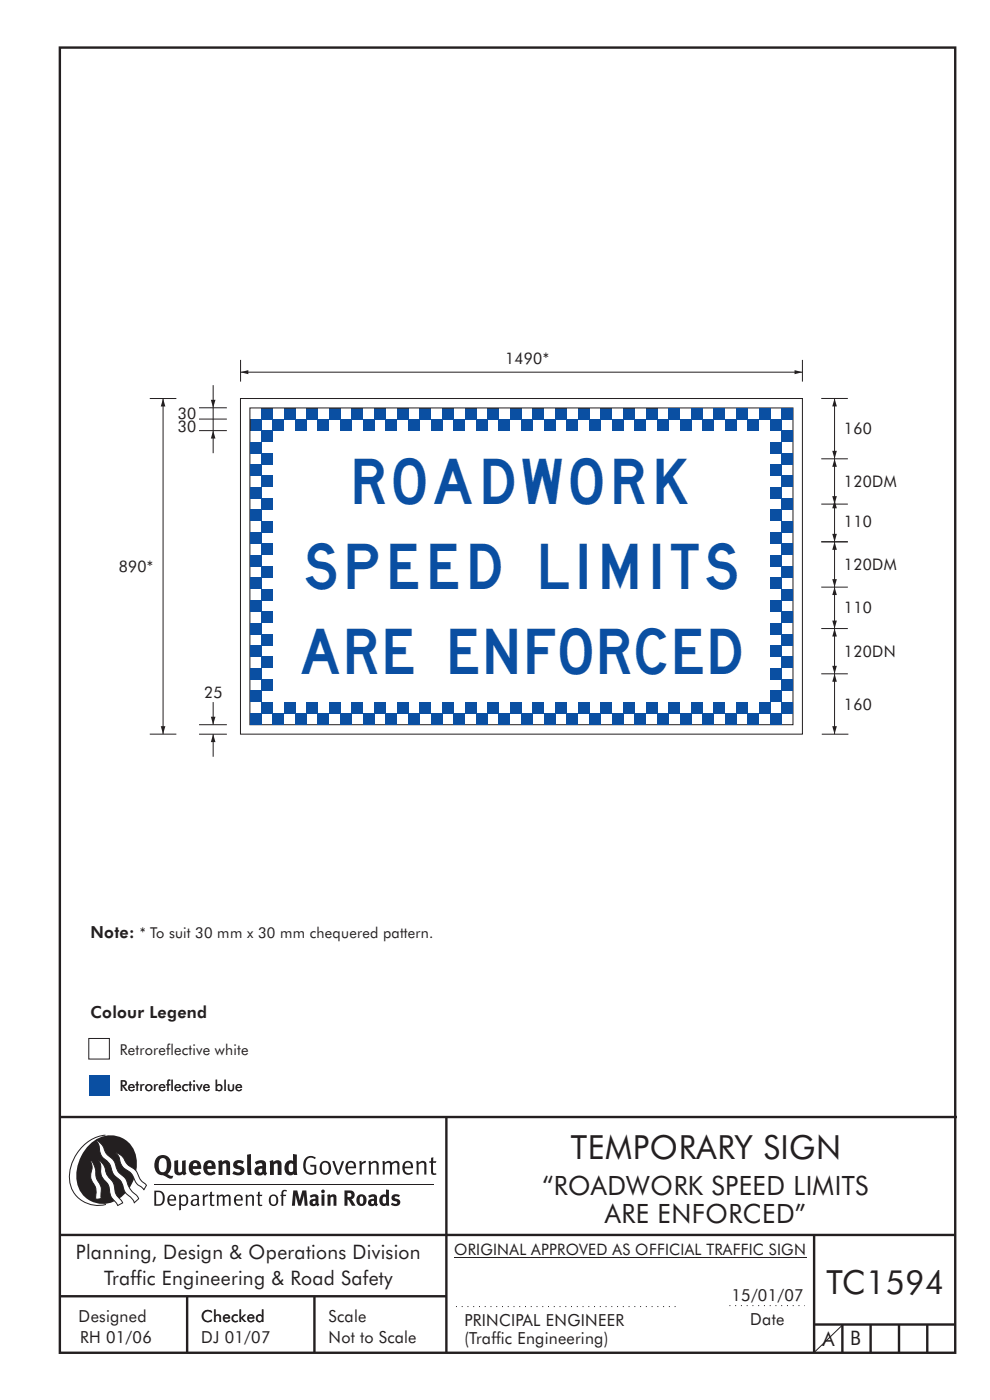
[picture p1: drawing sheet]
<svg xmlns="http://www.w3.org/2000/svg" width="210mm" height="297mm" viewBox="0 0 210 297" stroke-linecap="round" stroke-linejoin="round" font-family="sans-serif">
<g fill="#231f20">
<path d="M64.9 245.6a1.61 1.61 0 0 1 2.1 0l-.2 .3a1.17 1.17 0 0 0-1.4-.2 1.17 1.17 0 0 0-.6 1.3 1.42 1.42 0 0 0 1.2 1.8l.7-.1v-1.2h-.8l-.1-.4h1.3v1.8a1.82 1.82 0 0 1-2.2 0 1.82 1.82 0 0 1-.6-2.1l.2-.7z" fill-rule="evenodd"/>
<path d="M68.2 246.5a1.77 1.77 0 0 0 .4 2.7 1.39 1.39 0 0 0 1.4-.5 1.39 1.39 0 0 0 .2-1.5 1.19 1.19 0 0 0-2-.7zM68.5 246.8a.83 .83 0 0 1 1 .1 .83 .83 0 0 1 .2 .9 .75 .75 0 0 1-.6 1.1 .75 .75 0 0 1-.8-.9v-.9z" fill-rule="evenodd"/>
<path d="M70.5 246.3h.4l.8 2.4 .8-2.4h.5l-1.1 2.9h-.4z" fill-rule="evenodd"/>
<path d="M73.6 246.7a1.74 1.74 0 0 0 .5 2.5l.9-.1 .5-.2-.2-.3a.89 .89 0 0 1-1.1 .2 .89 .89 0 0 1-.4-1h1.7a1.15 1.15 0 0 0-.4-1.4 1.15 1.15 0 0 0-1.5 .3zM74 246.8a.67 .67 0 0 1 .8-.1 .67 .67 0 0 1 .3 .8h-1.3z" fill-rule="evenodd"/>
<path d="M76.2 246.4l.4-.1 .1 .4 .5-.4h.5l-.2 .5a.61 .61 0 0 0-.8 .6v1.8h-.4z" fill-rule="evenodd"/>
<path d="M78.1 246.4l.5-.1 .1 .4a.89 .89 0 0 1 .9-.4 .89 .89 0 0 1 .7 .7v2.2h-.4v-2.2l-.1-.2-.3-.1-.8 .3v2.2h-.4z" fill-rule="evenodd"/>
<path d="M81.1 246.4l.4-.1 .1 .4a.83 .83 0 0 1 .8-.4 .83 .83 0 0 1 .7 .4 .86 .86 0 0 1 .9-.4 .86 .86 0 0 1 .7 .7v2.2h-.4l-.1-2.4a.5 .5 0 0 0-.8 .1l-.2 .2v2.1h-.5v-2.3l-.4-.2-.7 .3v2.2h-.4z" fill-rule="evenodd"/>
<path d="M85.7 246.7a1.74 1.74 0 0 0 .5 2.5l.9-.1 .5-.2-.2-.3a.89 .89 0 0 1-1.1 .2 .89 .89 0 0 1-.4-1h1.7a1.15 1.15 0 0 0-.5-1.4 1.15 1.15 0 0 0-1.4 .3zM86 246.8a.67 .67 0 0 1 .9-.1 .67 .67 0 0 1 .3 .8h-1.3z" fill-rule="evenodd"/>
<path d="M88.3 246.4l.4-.1 .1 .4a.89 .89 0 0 1 .9-.4 .89 .89 0 0 1 .7 .7v2.2h-.4v-2.2l-.1-.2-.3-.1-.8 .3v2.2h-.4z" fill-rule="evenodd"/>
<path d="M91.5 245.6l.4-.1v.8h.7l-.2 .4h-.5v2.1l.1 .1h.5l.1 .3a.71 .71 0 0 1-1.2-.6v-1.9h-.3v-.4h.3z" fill-rule="evenodd"/>
<path d="M37 246.3l.8-.2v2a.46 .46 0 0 0 .2 .6 .46 .46 0 0 0 .6-.2v-2.2l.8-.2v2.4l.2 .5-.6 .3-.2-.3a1.03 1.03 0 0 1-1.2 .3 1.03 1.03 0 0 1-.6-1.1z" fill-rule="evenodd"/>
<path d="M40.4 246.5a1.64 1.64 0 0 0 0 2.3 1.64 1.64 0 0 0 2.3 .1l-.4-.4a.78 .78 0 0 1-.9 .2 .78 .78 0 0 1-.5-.7h1.8a1.37 1.37 0 0 0-.6-1.7 1.37 1.37 0 0 0-1.7 .2zM41 246.9a.48 .48 0 0 1 .7-.1 .48 .48 0 0 1 .2 .6h-1z" fill-rule="evenodd"/>
<path d="M43.5 246.5a1.65 1.65 0 0 0-.2 2 1.65 1.65 0 0 0 1.9 .7l.5-.3-.3-.4a.78 .78 0 0 1-.9 .3 .78 .78 0 0 1-.5-.8h1.8a1.37 1.37 0 0 0-.6-1.7 1.37 1.37 0 0 0-1.7 .2zM44.1 246.9a.48 .48 0 0 1 .6-.1 .48 .48 0 0 1 .2 .6h-.9z" fill-rule="evenodd"/>
<path d="M46.3 246.3l.7-.2 .1 .4a.95 .95 0 0 1 1-.3 .95 .95 0 0 1 .7 .8v2.3h-.8v-2.3l-.3-.2-.5 .3v2.2h-.8z" fill-rule="evenodd"/>
<path d="M49.7 246.5a1.73 1.73 0 0 1 2-.1l-.2 .5-.6-.2a.42 .42 0 0 0-.6 .3l.2 .2a1.23 1.23 0 0 1 1.4 1.1 1.47 1.47 0 0 1-2.3 .9l-.3-.2 .3-.6 .7 .3a.47 .47 0 0 0 .7-.3 .87 .87 0 0 0-1-.5l-.4-.2-.1-.4z" fill-rule="evenodd"/>
<path d="M54.1 246.5l.3 .6 .3-.2a.62 .62 0 0 1 .9 .1v.4a1.21 1.21 0 0 0-1.3 .3 1.21 1.21 0 0 0-.2 1.3 1.19 1.19 0 0 0 1.7 0l.5 .4 .4-.5-.3-.3v-1.4a.96 .96 0 0 0-1.3-1.1zM55 248l.6-.1v.7a.43 .43 0 0 1-.6 .1 .43 .43 0 0 1 0-.7z" fill-rule="evenodd"/>
<path d="M57.2 246.3l.7-.2 .1 .4a.95 .95 0 0 1 1-.3 .95 .95 0 0 1 .7 .8v2.3h-.8v-2.3l-.3-.2-.5 .3v2.2h-.8z" fill-rule="evenodd"/>
<path d="M62.2 244.8v1.5a1.29 1.29 0 0 0-1.4 .2 1.29 1.29 0 0 0-.5 1.3 1.24 1.24 0 0 0 .5 1.3 1.24 1.24 0 0 0 1.5 0l.1 .2h.7l-.1-4.4zM61.5 246.9l.4-.1 .3 .2v1.5l-.3 .1a.48 .48 0 0 1-.6-.4 1.52 1.52 0 0 1 .2-1.3z" fill-rule="evenodd"/>
<path d="M52.4 245l.8-.2 .2 4.5h-.8l-.1-.2z" fill-rule="evenodd"/>
</g>
<path d="M22.4 240.8a9 9 0 0 0-7.4 10.9 6.2 6.2 0 0 0 7.5 3.8M32.7 251.4h59.4" fill="none" stroke="#231f20" stroke-width=".21"/>
<path d="M19.1 242.7a5.7 5.7 0 0 1 6.5-1.4 5.7 5.7 0 0 1 3.4 5.7 8.6 8.6 0 0 1-6.2 8.3 5.7 5.7 0 0 1-6.5-7 9.9 9.9 0 0 1 2.8-5.6z" fill-rule="evenodd" fill="#231f20"/>
<path d="M24.4 244.5a3.1 3.1 0 0 1 2.3 2.2l.8 .7a3.2 3.2 0 0 1 2 2.4l.4 .6 1.2 1.1-.6 .9-.2-.3a3.5 3.5 0 0 1-1.9-2.1 3.8 3.8 0 0 0-2.1-2.2 3.5 3.5 0 0 1-1-2.2zM20.4 241.9a3.4 3.4 0 0 1 1.9 2.4l.7 .9a3.3 3.3 0 0 1 1.7 2.6 4.4 4.4 0 0 0 1.7 2l.3 .3a6.1 6.1 0 0 0 2.5 3.7l.2 .5-.9 .9a6.1 6.1 0 0 0-1.9-2.3l-.4-.7a3.6 3.6 0 0 0-1.9-2.8l-.6-1a3.6 3.6 0 0 0-1.9-2.8 3.7 3.7 0 0 1-.8-2.4zM21 246.1a3.4 3.4 0 0 1 1.5 2.7l.6 1a3.8 3.8 0 0 1 1.4 3.1l.3 .7 1.2 1.6-1 .5-.5-.7a3.2 3.2 0 0 1-1.3-2.8 4.3 4.3 0 0 0-1.4-2.2 4.7 4.7 0 0 1-.5-3zM19.2 246.1a5.1 5.1 0 0 1 1.2 3.7l.3 .7a3.1 3.1 0 0 1 .7 2.9l.1 .9-1.1 .2-.1-.8a3.5 3.5 0 0 0-.9-3.3 3.6 3.6 0 0 1 .1-2.5z" fill-rule="evenodd" fill="#fff" stroke="#231f20" stroke-width=".21"/>
<g fill="#231f20">
<path d="M33.4 245.5a2.51 2.51 0 0 0 .4 3.7l.8 .1a2.78 2.78 0 0 0 2 .7l.2-.6h-.6l-.7-.3a2.56 2.56 0 0 0 0-3.8 1.83 1.83 0 0 0-2.1 .2zM34 245.8a.87 .87 0 0 1 1 .1 .87 .87 0 0 1 .4 .9v.4a1.17 1.17 0 0 1-.9 1.5l-.3-.1a2.38 2.38 0 0 1-.2-2.8z" fill-rule="evenodd"/>
<path d="M33.1 252.9v2.6a1.12 1.12 0 0 0 1.2-.3 1.12 1.12 0 0 0 .2-1.2l-.1-.5-.3-.5zM32.7 252.6h1.1a1.67 1.67 0 0 1 1.2 1.6 1.67 1.67 0 0 1-1.3 1.6h-1zM36.1 253.9l-.2 .5h1.1a.55 .55 0 0 0-.3-.6 .55 .55 0 0 0-.6 .1zM35.8 253.7a.95 .95 0 0 1 1.2-.1 .95 .95 0 0 1 .4 1.1h-1.5a.72 .72 0 0 0 .4 .8 .72 .72 0 0 0 .9-.2l.1 .3a1.15 1.15 0 0 1-1.5 0 1.15 1.15 0 0 1-.2-1.5zM38.4 254.1v1.1a.7 .7 0 0 0 .9 .2 .7 .7 0 0 0 .2-.9 .61 .61 0 0 0-.4-.7 .61 .61 0 0 0-.7 .3zM38 253.5l.3-.1 .1 .4a.95 .95 0 0 1 1.2-.2 .95 .95 0 0 1 .3 1.2 .92 .92 0 0 1-.5 .9 .92 .92 0 0 1-1-.1v1.1l-.4 .1zM40.9 254.8a.5 .5 0 0 0 .2 .8 .5 .5 0 0 0 .7-.4v-.6zM40.5 253.7a1 1 0 0 1 1.7 .3v1.4l.2 .2-.2 .3-.3-.4a.78 .78 0 0 1-1.4 0 .78 .78 0 0 1 .8-1.1h.5a.58 .58 0 0 0-.3-.7 .58 .58 0 0 0-.7 .2zM43 253.5l.3-.1 .1 .4 .3-.3 .5-.1-.2 .4a.52 .52 0 0 0-.6 .5v1.5h-.4zM44.6 252.9l.4-.1-.1 .7h.6l-.1 .2h-.5v1.5a.35 .35 0 0 0 .6 .3v.3a.57 .57 0 0 1-.6 .1 .57 .57 0 0 1-.3-.6v-1.6h-.3v-.2h.3zM45.9 253.5l.4-.1 .1 .4 .2-.2a.64 .64 0 0 1 1 .2 .7 .7 0 0 1 .8-.4 .7 .7 0 0 1 .5 .6v1.8h-.4v-1.7l-.2-.4-.7 .4v1.7h-.3v-1.7a.38 .38 0 0 0-.3-.4 .38 .38 0 0 0-.5 .2l-.1 .2v1.7h-.4zM50.2 253.9l-.2 .5h1.1a.55 .55 0 0 0-.2-.6 .55 .55 0 0 0-.7 .1zM49.9 253.7a.95 .95 0 0 1 1.2-.1 .95 .95 0 0 1 .4 1.1h-1.5a.72 .72 0 0 0 .4 .8 .72 .72 0 0 0 .9-.2l.1 .3a1.15 1.15 0 0 1-1.5 0 1.15 1.15 0 0 1-.2-1.5zM52.1 253.5l.3-.1 .1 .4a.72 .72 0 0 1 .8-.4 .72 .72 0 0 1 .6 .6v1.8h-.4v-1.6a.45 .45 0 0 0-.3-.5 .45 .45 0 0 0-.5 .2l-.2 .2v1.7h-.3zM54.7 252.9l.4-.1v.7h.6l-.1 .2h-.5v1.5a.35 .35 0 0 0 .5 .3v.3a.57 .57 0 0 1-.6 .1 .57 .57 0 0 1-.3-.6v-1.6h-.3v-.2h.3zM57.6 253.8l-.2 .8a.65 .65 0 0 0 .3 .8 .65 .65 0 0 0 .8-.2l.1-.1a.93 .93 0 0 0-.7-1.4zM57.3 253.7a1.12 1.12 0 0 1 1.4 0 1.12 1.12 0 0 1 .2 1.5 1.01 1.01 0 0 1-1.2 .6 1.01 1.01 0 0 1-.7-1.2zM59.9 252.6l.5-.2 .5 .1-.2 .3-.3-.1-.3 .2v.6h.6l-.1 .2h-.5v2.1h-.4v-2.1h-.2v-.2h.2zM62.2 252.5l-.3 3.3h.7l.1-2.3 .6 2.3h.5l.7-2.3 .1 2.3h.7l-.3-3.3h-.9l-.5 2.2-.5-2.2zM65.7 253.7l.3 .4a.51 .51 0 0 1 .5-.3 .51 .51 0 0 1 .4 .4v.1a.88 .88 0 0 0-1.1 .3 .88 .88 0 0 0 .2 1.2 .9 .9 0 0 0 1.1-.2l.3 .3 .4-.4-.3-.3v-1a.87 .87 0 0 0-.4-.9 .87 .87 0 0 0-1 .2zM66.4 254.8l.5-.1v.6l-.1 .1h-.3l-.2-.2zM68.2 253.4v2.4h.6v-2.5zM68.1 252.7a.4 .4 0 0 0 .8 0 .4 .4 0 0 0-.8 0zM69.4 253.5l.1 2.3h.6v-1.7a.33 .33 0 0 1 .4-.2 .33 .33 0 0 1 .2 .3v1.6h.7v-1.8a.75 .75 0 0 0-.6-.6 .75 .75 0 0 0-.8 .2v-.3zM73.1 252.5v3.3h.6v-1.4l.3 .3 .7 1.1h.7l-.9-1.4a.94 .94 0 0 0 .7-1 .94 .94 0 0 0-.9-.9zM73.7 253.1a.51 .51 0 0 1 .7 .1 .51 .51 0 0 1-.1 .7h-.6zM75.9 253.7a1.19 1.19 0 0 0-.1 1.7 1.19 1.19 0 0 0 1.7 0 1.19 1.19 0 0 0 0-1.6 1.19 1.19 0 0 0-1.6-.1zM76.5 253.9l.2-.1a.99 .99 0 0 1 0 1.6 1.06 1.06 0 0 1-.2-1.5zM78.1 253.7l.3 .4a.51 .51 0 0 1 .5-.3 .51 .51 0 0 1 .4 .4v.1a.88 .88 0 0 0-1.1 .3 .88 .88 0 0 0 .2 1.2 .9 .9 0 0 0 1.1-.2l.3 .3 .4-.4-.2-.3v-1a.87 .87 0 0 0-.5-.9 .87 .87 0 0 0-1 .2zM78.9 254.8l.4-.1v.6l-.1 .1h-.3l-.2-.2zM81.9 252.3v1.2a1.2 1.2 0 0 0-1.4 .6 1.2 1.2 0 0 0 .2 1.4l.5 .3 .8-.1v.1h.6l-.1-3.4zM81.4 253.9l.5 .1-.1 1.2a.46 .46 0 0 1-.5 0 .46 .46 0 0 1-.2-.6zM83.3 253.5a.79 .79 0 0 0-.2 1 .79 .79 0 0 0 1 .4 .33 .33 0 0 1 0 .5 .33 .33 0 0 1-.5-.1l-.5-.2-.2 .5a1.15 1.15 0 0 0 1.2 .3 1.15 1.15 0 0 0 .8-1 1.49 1.49 0 0 0-1.2-.8 .4 .4 0 0 1 .3-.3 .4 .4 0 0 1 .4 .1l.2 .1 .2-.4a1.47 1.47 0 0 0-1.5-.1z" fill-rule="evenodd"/>
</g>
<g fill="none" stroke="#231f20" stroke-width=".51">
<path d="M12.7 10.1h189.9v276.9h-189.9zM12.7 237h190.3M94.7 236.9v50.1M12.7 262h190M12.7 275h82M39.7 275v12M66.7 275v12M172.7 262v25M172.7 281h30M178.7 281v6M184.7 281v6M190.7 281v6"/>
<path d="M196.7 281v6"/>
</g>
<path d="M96.3 266.7h74.7" fill="none" stroke="#231f20" stroke-width=".21"/>
<path d="M96.7 277.2h47.3M154.7 277h16" fill="none" stroke="#231f20" stroke-width=".21" stroke-dasharray=".2 1" stroke-linecap="butt"/>
<path d="M18.8 220.3h4.4v4.4h-4.4z" fill-rule="evenodd" fill="#fff" stroke="#231f20" stroke-width=".21"/>
<path d="M18.8 228.2h4.4v4.3h-4.4z" fill-rule="evenodd" fill="#0a4fa2"/>
<path d="M42.2 155.8h5.9M42.2 153.7h5.9M45.2 148.9v4.8M174.3 155.8h5.7M178.7 281.1l-6 5.8" fill="none" stroke="#231f20" stroke-width=".21"/>
<path d="M44.7 152.1h1l-.5 1.6z" fill="#231f20"/>
<path d="M45.2 155.7v4.8" fill="none" stroke="#231f20" stroke-width=".21"/>
<path d="M45.2 155.7l.5 1.7h-1z" fill="#231f20"/>
<path d="M42.2 91.4h5.9M42.2 86.5h5.9M45.2 81.7v4.8" fill="none" stroke="#231f20" stroke-width=".21"/>
<path d="M44.7 84.8h1l-.5 1.7z" fill="#231f20"/>
<path d="M45.2 91.3v4.8" fill="none" stroke="#231f20" stroke-width=".21"/>
<path d="M45.2 91.3l.5 1.7h-1z" fill="#231f20"/>
<path d="M34.6 84.5v71.2M42.2 88.9h5.9M45.2 86.5v4.8" fill="none" stroke="#231f20" stroke-width=".21"/>
<g fill="#231f20">
<path d="M34.6 84.5l.5 1.7h-1z"/>
<path d="M34.1 154.1h1l-.5 1.6z"/>
</g>
<path d="M31.8 84.5h5.6M31.8 155.7h5.6" fill="none" stroke="#231f20" stroke-width=".21"/>
<g fill="#0a4fa2">
<path d="M53 88.9h2.4v2.4h-2.4z" fill-rule="evenodd"/>
<path d="M57.8 88.9h2.4v2.4h-2.4z" fill-rule="evenodd"/>
<path d="M62.6 88.9h2.4v2.4h-2.4z" fill-rule="evenodd"/>
<path d="M55.4 86.5h2.4v2.4h-2.4z" fill-rule="evenodd"/>
<path d="M60.2 86.5h2.4v2.4h-2.4z" fill-rule="evenodd"/>
<path d="M65 86.5h2.4v2.4h-2.4z" fill-rule="evenodd"/>
<path d="M67.4 88.9h2.4v2.4h-2.4z" fill-rule="evenodd"/>
<path d="M72.2 88.9h2.4v2.4h-2.4z" fill-rule="evenodd"/>
<path d="M77 88.9h2.4v2.4h-2.4z" fill-rule="evenodd"/>
<path d="M69.8 86.5h2.4v2.4h-2.4z" fill-rule="evenodd"/>
<path d="M74.6 86.5h2.4v2.4h-2.4z" fill-rule="evenodd"/>
<path d="M79.4 86.5h2.4v2.4h-2.4z" fill-rule="evenodd"/>
<path d="M108.2 86.5h2.4v2.4h-2.4z" fill-rule="evenodd"/>
<path d="M103.4 86.5h2.4v2.4h-2.4z" fill-rule="evenodd"/>
<path d="M98.6 86.5h2.4v2.4h-2.4z" fill-rule="evenodd"/>
<path d="M105.8 88.9h2.4v2.4h-2.4z" fill-rule="evenodd"/>
<path d="M101 88.9h2.4v2.4h-2.4z" fill-rule="evenodd"/>
<path d="M96.2 88.9h2.4v2.4h-2.4z" fill-rule="evenodd"/>
<path d="M93.8 86.5h2.4v2.4h-2.4z" fill-rule="evenodd"/>
<path d="M89 86.5h2.4v2.4h-2.4z" fill-rule="evenodd"/>
<path d="M84.2 86.5h2.4v2.4h-2.4z" fill-rule="evenodd"/>
<path d="M91.4 88.9h2.4v2.4h-2.4z" fill-rule="evenodd"/>
<path d="M86.6 88.9h2.4v2.4h-2.4z" fill-rule="evenodd"/>
<path d="M81.8 88.9h2.4v2.4h-2.4z" fill-rule="evenodd"/>
<path d="M110.6 88.9h2.4v2.4h-2.4z" fill-rule="evenodd"/>
<path d="M115.4 88.9h2.4v2.4h-2.4z" fill-rule="evenodd"/>
<path d="M120.2 88.9h2.4v2.4h-2.4z" fill-rule="evenodd"/>
<path d="M113 86.5h2.4v2.4h-2.4z" fill-rule="evenodd"/>
<path d="M117.8 86.5h2.4v2.4h-2.4z" fill-rule="evenodd"/>
<path d="M122.6 86.5h2.4v2.4h-2.4z" fill-rule="evenodd"/>
<path d="M125 88.9h2.4v2.4h-2.4z" fill-rule="evenodd"/>
<path d="M129.8 88.9h2.4v2.4h-2.4z" fill-rule="evenodd"/>
<path d="M134.6 88.9h2.4v2.4h-2.4z" fill-rule="evenodd"/>
<path d="M127.4 86.5h2.4v2.4h-2.4z" fill-rule="evenodd"/>
<path d="M132.2 86.5h2.4v2.4h-2.4z" fill-rule="evenodd"/>
<path d="M137 86.5h2.4v2.4h-2.4z" fill-rule="evenodd"/>
</g>
<path d="M51 84.5h119.2v71.2h-119.2zM53 86.5h115.2v67.2h-115.2z" fill="none" stroke="#231f20" stroke-width=".21"/>
<g fill="#0a4fa2">
<path d="M165.8 86.5h2.4v2.4h-2.4z" fill-rule="evenodd"/>
<path d="M161 86.5h2.4v2.4h-2.4z" fill-rule="evenodd"/>
<path d="M156.2 86.5h2.4v2.4h-2.4z" fill-rule="evenodd"/>
<path d="M163.4 88.9h2.4v2.4h-2.4z" fill-rule="evenodd"/>
<path d="M158.6 88.9h2.4v2.4h-2.4z" fill-rule="evenodd"/>
<path d="M153.8 88.9h2.4v2.4h-2.4z" fill-rule="evenodd"/>
<path d="M151.4 86.5h2.4v2.4h-2.4z" fill-rule="evenodd"/>
<path d="M146.6 86.5h2.4v2.4h-2.4z" fill-rule="evenodd"/>
<path d="M141.8 86.5h2.4v2.4h-2.4z" fill-rule="evenodd"/>
<path d="M149 88.9h2.4v2.4h-2.4z" fill-rule="evenodd"/>
<path d="M144.2 88.9h2.4v2.4h-2.4z" fill-rule="evenodd"/>
<path d="M139.4 88.9h2.4v2.4h-2.4z" fill-rule="evenodd"/>
<path d="M163.4 93.7h2.4v2.4h-2.4z" fill-rule="evenodd"/>
<path d="M165.8 91.3h2.4v2.4h-2.4z" fill-rule="evenodd"/>
<path d="M163.4 103.3h2.4v2.4h-2.4z" fill-rule="evenodd"/>
<path d="M165.8 100.9h2.4v2.4h-2.4z" fill-rule="evenodd"/>
<path d="M165.8 96.1h2.4v2.4h-2.4z" fill-rule="evenodd"/>
<path d="M163.4 98.5h2.4v2.4h-2.4z" fill-rule="evenodd"/>
<path d="M163.4 122.5h2.4v2.4h-2.4z" fill-rule="evenodd"/>
<path d="M165.8 120.1h2.4v2.4h-2.4z" fill-rule="evenodd"/>
<path d="M165.8 115.3h2.4v2.4h-2.4z" fill-rule="evenodd"/>
<path d="M163.4 117.7h2.4v2.4h-2.4z" fill-rule="evenodd"/>
<path d="M165.8 105.7h2.4v2.4h-2.4z" fill-rule="evenodd"/>
<path d="M163.4 108.1h2.4v2.4h-2.4z" fill-rule="evenodd"/>
<path d="M163.4 112.9h2.4v2.4h-2.4z" fill-rule="evenodd"/>
<path d="M165.8 110.5h2.4v2.4h-2.4z" fill-rule="evenodd"/>
<path d="M165.8 144.1h2.4v2.4h-2.4z" fill-rule="evenodd"/>
<path d="M163.4 146.5h2.4v2.4h-2.4z" fill-rule="evenodd"/>
<path d="M163.4 151.3h2.4v2.4h-2.4z" fill-rule="evenodd"/>
<path d="M165.8 148.9h2.4v2.4h-2.4z" fill-rule="evenodd"/>
<path d="M165.8 124.9h2.4v2.4h-2.4z" fill-rule="evenodd"/>
<path d="M163.4 127.3h2.4v2.4h-2.4z" fill-rule="evenodd"/>
<path d="M163.4 132.1h2.4v2.4h-2.4z" fill-rule="evenodd"/>
<path d="M165.8 129.7h2.4v2.4h-2.4z" fill-rule="evenodd"/>
<path d="M163.4 141.7h2.4v2.4h-2.4z" fill-rule="evenodd"/>
<path d="M165.8 139.3h2.4v2.4h-2.4z" fill-rule="evenodd"/>
<path d="M165.8 134.5h2.4v2.4h-2.4z" fill-rule="evenodd"/>
<path d="M163.4 136.9h2.4v2.4h-2.4z" fill-rule="evenodd"/>
<path d="M53 93.7h2.4v2.4h-2.4z" fill-rule="evenodd"/>
<path d="M55.4 91.3h2.4v2.4h-2.4z" fill-rule="evenodd"/>
<path d="M53 103.3h2.4v2.4h-2.4z" fill-rule="evenodd"/>
<path d="M55.4 100.9h2.4v2.4h-2.4z" fill-rule="evenodd"/>
<path d="M55.4 96.1h2.4v2.4h-2.4z" fill-rule="evenodd"/>
<path d="M53 98.5h2.4v2.4h-2.4z" fill-rule="evenodd"/>
<path d="M53 122.5h2.4v2.4h-2.4z" fill-rule="evenodd"/>
<path d="M55.4 120.1h2.4v2.4h-2.4z" fill-rule="evenodd"/>
<path d="M55.4 115.3h2.4v2.4h-2.4z" fill-rule="evenodd"/>
<path d="M53 117.7h2.4v2.4h-2.4z" fill-rule="evenodd"/>
<path d="M55.4 105.7h2.4v2.4h-2.4z" fill-rule="evenodd"/>
<path d="M53 108.1h2.4v2.4h-2.4z" fill-rule="evenodd"/>
<path d="M53 112.9h2.4v2.4h-2.4z" fill-rule="evenodd"/>
<path d="M55.4 110.5h2.4v2.4h-2.4z" fill-rule="evenodd"/>
<path d="M55.4 144.1h2.4v2.4h-2.4z" fill-rule="evenodd"/>
<path d="M53 146.5h2.4v2.4h-2.4z" fill-rule="evenodd"/>
<path d="M53 151.3h2.4v2.4h-2.4z" fill-rule="evenodd"/>
<path d="M55.4 148.9h2.4v2.4h-2.4z" fill-rule="evenodd"/>
<path d="M55.4 124.9h2.4v2.4h-2.4z" fill-rule="evenodd"/>
<path d="M53 127.3h2.4v2.4h-2.4z" fill-rule="evenodd"/>
<path d="M53 132.1h2.4v2.4h-2.4z" fill-rule="evenodd"/>
<path d="M55.4 129.7h2.4v2.4h-2.4z" fill-rule="evenodd"/>
<path d="M53 141.7h2.4v2.4h-2.4z" fill-rule="evenodd"/>
<path d="M55.4 139.3h2.4v2.4h-2.4z" fill-rule="evenodd"/>
<path d="M55.4 134.5h2.4v2.4h-2.4z" fill-rule="evenodd"/>
<path d="M53 136.9h2.4v2.4h-2.4z" fill-rule="evenodd"/>
<path d="M62.6 151.3h2.4v2.4h-2.4z" fill-rule="evenodd"/>
<path d="M60.2 148.9h2.4v2.4h-2.4z" fill-rule="evenodd"/>
<path d="M65 148.9h2.4v2.4h-2.4z" fill-rule="evenodd"/>
<path d="M67.4 151.3h2.4v2.4h-2.4z" fill-rule="evenodd"/>
<path d="M72.2 151.3h2.4v2.4h-2.4z" fill-rule="evenodd"/>
<path d="M77 151.3h2.4v2.4h-2.4z" fill-rule="evenodd"/>
<path d="M69.8 148.9h2.4v2.4h-2.4z" fill-rule="evenodd"/>
<path d="M74.6 148.9h2.4v2.4h-2.4z" fill-rule="evenodd"/>
<path d="M79.4 148.9h2.4v2.4h-2.4z" fill-rule="evenodd"/>
<path d="M108.2 148.9h2.4v2.4h-2.4z" fill-rule="evenodd"/>
<path d="M103.4 148.9h2.4v2.4h-2.4z" fill-rule="evenodd"/>
<path d="M98.6 148.9h2.4v2.4h-2.4z" fill-rule="evenodd"/>
<path d="M105.8 151.3h2.4v2.4h-2.4z" fill-rule="evenodd"/>
<path d="M101 151.3h2.4v2.4h-2.4z" fill-rule="evenodd"/>
<path d="M96.2 151.3h2.4v2.4h-2.4z" fill-rule="evenodd"/>
<path d="M93.8 148.9h2.4v2.4h-2.4z" fill-rule="evenodd"/>
<path d="M89 148.9h2.4v2.4h-2.4z" fill-rule="evenodd"/>
<path d="M84.2 148.9h2.4v2.4h-2.4z" fill-rule="evenodd"/>
<path d="M91.4 151.3h2.4v2.4h-2.4z" fill-rule="evenodd"/>
<path d="M86.6 151.3h2.4v2.4h-2.4z" fill-rule="evenodd"/>
<path d="M81.8 151.3h2.4v2.4h-2.4z" fill-rule="evenodd"/>
<path d="M110.6 151.3h2.4v2.4h-2.4z" fill-rule="evenodd"/>
<path d="M115.4 151.3h2.4v2.4h-2.4z" fill-rule="evenodd"/>
<path d="M120.2 151.3h2.4v2.4h-2.4z" fill-rule="evenodd"/>
<path d="M113 148.9h2.4v2.4h-2.4z" fill-rule="evenodd"/>
<path d="M117.8 148.9h2.4v2.4h-2.4z" fill-rule="evenodd"/>
<path d="M122.6 148.9h2.4v2.4h-2.4z" fill-rule="evenodd"/>
<path d="M125 151.3h2.4v2.4h-2.4z" fill-rule="evenodd"/>
<path d="M129.8 151.3h2.4v2.4h-2.4z" fill-rule="evenodd"/>
<path d="M134.6 151.3h2.4v2.4h-2.4z" fill-rule="evenodd"/>
<path d="M127.4 148.9h2.4v2.4h-2.4z" fill-rule="evenodd"/>
<path d="M132.2 148.9h2.4v2.4h-2.4z" fill-rule="evenodd"/>
<path d="M137 148.9h2.4v2.4h-2.4z" fill-rule="evenodd"/>
<path d="M161 148.9h2.4v2.4h-2.4z" fill-rule="evenodd"/>
<path d="M156.2 148.9h2.4v2.4h-2.4z" fill-rule="evenodd"/>
<path d="M158.6 151.3h2.4v2.4h-2.4z" fill-rule="evenodd"/>
<path d="M153.8 151.3h2.4v2.4h-2.4z" fill-rule="evenodd"/>
<path d="M151.4 148.9h2.4v2.4h-2.4z" fill-rule="evenodd"/>
<path d="M146.6 148.9h2.4v2.4h-2.4z" fill-rule="evenodd"/>
<path d="M141.8 148.9h2.4v2.4h-2.4z" fill-rule="evenodd"/>
<path d="M149 151.3h2.4v2.4h-2.4z" fill-rule="evenodd"/>
<path d="M144.2 151.3h2.4v2.4h-2.4z" fill-rule="evenodd"/>
<path d="M139.4 151.3h2.4v2.4h-2.4z" fill-rule="evenodd"/>
<path d="M57.8 151.3h2.4v2.4h-2.4z" fill-rule="evenodd"/>
</g>
<path d="M51 79h119.2M170.2 76.4v4.6" fill="none" stroke="#231f20" stroke-width=".21"/>
<g fill="#231f20">
<path d="M51 79l1.7-.5v.9z"/>
<path d="M168.5 78.5l1.7 .5-1.7 .4z"/>
</g>
<path d="M51 76.4v4.6M177 142.9v12.8" fill="none" stroke="#231f20" stroke-width=".21"/>
<g fill="#231f20">
<path d="M177 142.9l.5 1.7h-1z"/>
<path d="M176.5 154.1h1l-.5 1.6z"/>
</g>
<path d="M177 84.5v12.8M174.2 142.9h5.6" fill="none" stroke="#231f20" stroke-width=".21"/>
<g fill="#231f20">
<path d="M177 84.5l.5 1.7h-1z"/>
<path d="M176.5 95.6h1l-.5 1.7z"/>
</g>
<path d="M174.2 97.3h5.6M174.2 84.5h5.6M177 133.3v9.6" fill="none" stroke="#231f20" stroke-width=".21"/>
<g fill="#231f20">
<path d="M177 133.3l.5 1.7h-1z"/>
<path d="M176.5 141.3h1l-.5 1.6z"/>
</g>
<path d="M177 97.3v9.6M174.2 106.9h5.6" fill="none" stroke="#231f20" stroke-width=".21"/>
<g fill="#231f20">
<path d="M177 97.3l.5 1.7h-1z"/>
<path d="M176.5 105.3h1l-.5 1.6z"/>
</g>
<path d="M174.2 133.3h5.6M177 124.5v8.8" fill="none" stroke="#231f20" stroke-width=".21"/>
<g fill="#231f20">
<path d="M177 124.5l.5 1.7h-1z"/>
<path d="M176.5 131.7h1l-.5 1.6z"/>
</g>
<path d="M174.2 114.9h5.6M177 106.1v8.8" fill="none" stroke="#231f20" stroke-width=".21"/>
<g fill="#231f20">
<path d="M177 106.1l.5 1.7h-1z"/>
<path d="M176.5 113.3h1l-.5 1.6z"/>
</g>
<path d="M174.2 114.9h5.6M177 115v9.6M174.2 124.6h5.6" fill="none" stroke="#231f20" stroke-width=".21"/>
<g fill="#231f20">
<path d="M177 115l.5 1.6h-1z"/>
<path d="M176.5 122.9h1l-.5 1.7z"/>
</g>
<g font-size="9.6" fill="#0a4fa2">
<text x="75.3" y="106.9">ROADWORK</text>
<text x="64.9" y="124.9">SPEED LIMITS</text>
<text x="64" y="142.9">ARE ENFORCED</text>
</g>
<g font-size="7.1" fill="#231f20">
<text x="121.1" y="245.8">TEMPORARY SIGN</text>
<text x="175.3" y="274.6">TC1594</text>
</g>
<g font-size="5.6" fill="#231f20">
<text x="115" y="253.6">“ROADWORK SPEED LIMITS</text>
<text x="128.3" y="259.5">ARE ENFORCED”</text>
</g>
<g font-size="4.2" fill="#231f20">
<text x="16.1" y="267">Planning, Design &amp; Operations Division</text>
<text x="22.1" y="272.6">Traffic Engineering &amp; Road Safety</text>
<text x="174.5" y="285.5">A</text>
<text x="180.4" y="285.3">B</text>
</g>
<g font-size="3.5" fill="#231f20">
<text x="19.2" y="199">Note: * To suit 30 mm x 30 mm chequered pattern.</text>
<text x="19.2" y="215.9">Colour Legend</text>
<text x="16.7" y="280.4">Designed</text>
<text x="42.7" y="280.4">Checked</text>
<text x="69.7" y="280.4">Scale</text>
<text x="98.5" y="281.3">PRINCIPAL ENGINEER</text>
<text x="155.1" y="276">15/01/07</text>
<text x="159.1" y="281">Date</text>
<text x="17" y="284.8">RH 01/06</text>
<text x="42.7" y="284.8">DJ 01/07</text>
<text x="69.7" y="285">Not to Scale</text>
<text x="98.5" y="285.1">(Traffic Engineering)</text>
</g>
<g font-size="3.4" fill="#231f20">
<text x="107.1" y="77.2">1490*</text>
<text x="37.7" y="88.9">30</text>
<text x="37.7" y="91.6">30</text>
<text x="179" y="92.2">160</text>
<text x="179" y="103.4">120DM</text>
<text x="179" y="111.7">110</text>
<text x="25.2" y="121.3">890*</text>
<text x="179" y="121">120DM</text>
<text x="179" y="130.1">110</text>
<text x="179" y="139.4">120DN</text>
<text x="43.3" y="148.1">25</text>
<text x="179" y="150.6">160</text>
<text x="96.3" y="266.3">ORIGINAL APPROVED AS OFFICIAL TRAFFIC SIGN</text>
</g>
<g font-size="3.2" fill="#231f20">
<text x="25.4" y="223.8">Retroreflective white</text>
<text x="25.4" y="231.5">Retroreflective blue</text>
</g>
</svg>
